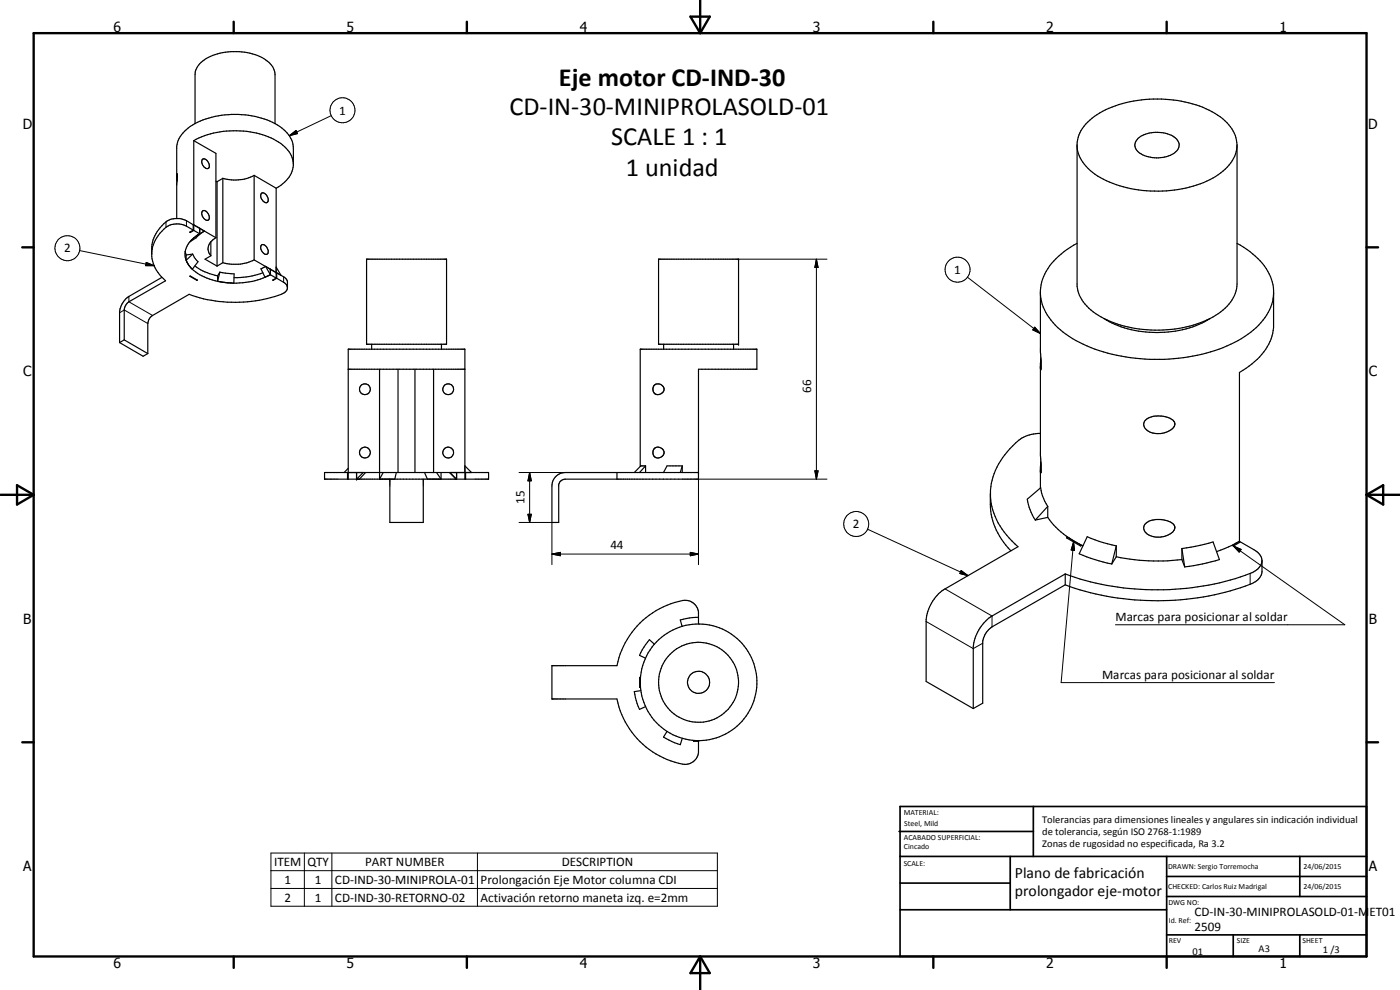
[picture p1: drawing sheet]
<svg xmlns="http://www.w3.org/2000/svg" width="420mm" height="297mm" viewBox="0 0 420 297" stroke-linecap="round" stroke-linejoin="round" font-family="sans-serif">
<g fill="none" stroke="#000" stroke-width=".35">
<path d="M58.5 37.1a9.8 9.8 0 0 0-5.5 6.8l.1 10.5M58.5 37.1a27.5 27.5 0 0 1 24 0M58.5 37.1v-14.7a7 7 0 0 1 5.3-5.8 18.9 18.9 0 0 1 8-1.1 13.2 13.2 0 0 1 10 4.5l.6 1.4 .1 1v14.7M82.5 37.1a9.3 9.3 0 0 1 5.5 7.3v5.3a8.7 8.7 0 0 1-5.1 6.8M53.1 54.4l-.1 11.2M53.2 52.2l-.2 .3M53.2 52.2l-.1 2.2M53.2 52.2h.1M58.2 42.2l6.6 3.8v25.3M58.2 42.2v26.9M58.2 42.2a26.9 26.9 0 0 1 26.1 .9 8.3 8.3 0 0 1 3.7 5.9M60.7 47.9a1.58 1.58 0 0 1 2.1 1.7v.5a.93 .93 0 0 1-.9 .5 .93 .93 0 0 1-.8-.7 1.92 1.92 0 0 1-.4-2z"/>
<path d="M64.8 54.4l.3 .1M65.1 54.5v25.3M66.9 53.5l-1.8 1M66.9 53.5v25.3M76.3 52.6v25.4M76.3 52.6a12.8 12.8 0 0 1-9.4 .9M76.3 52.6l6.6 3.9M78.5 58a1.81 1.81 0 0 1 1.7 .8 1.81 1.81 0 0 1 0 1.9 1.93 1.93 0 0 1-1.7-2.7zM82.9 56.5v26.9M323.2 44a12 12 0 0 0 6.2 8.8 37.5 37.5 0 0 0 35.4 .2 11.8 11.8 0 0 0 6.5-9.6 12.3 12.3 0 0 0-7.5-9.9 37 37 0 0 0-34.6 .9 11.4 11.4 0 0 0-6 8.9v42.6a13.1 13.1 0 0 0 8.2 9.7 38 38 0 0 0 31.7 0M341.5 41.5a9.6 9.6 0 0 1 11.6 .2 2.7 2.7 0 0 1-.9 4.4 9.4 9.4 0 0 1-11.1-1.1 2.54 2.54 0 0 1 .4-3.5zM371.3 43.6v41.6a11.3 11.3 0 0 1-5.7 8.9l-2.5 1.5"/>
<path d="M55.6 75.5l.3 1M55.6 75.5a6 6 0 0 0 2.1 5.3l1.7-2.3-1.6-2.3M55.9 78.1a11.9 11.9 0 0 0 8.7 6.1 24.5 24.5 0 0 0 16.5-1.8M57.1 69.6v.2M57.8 76.2l-1.9 1.9v-1.6M57.8 76.2l-1.9 .3M58 69v-1.6l-2-1.2a6.2 6.2 0 0 0-8.4 2.7 9.8 9.8 0 0 0-2.1 5.1 10.5 10.5 0 0 0 .5 5 12.2 12.2 0 0 0 3.7 5.2l-11 6.4a3.3 3.3 0 0 0-1.4 2.4v9M58 69l-1 .6 .1 .2M58 69a8.3 8.3 0 0 0-3.6-1.7 6 6 0 0 0-6.4 2.7l-1.7 2.7-.8 2.8M58.2 67.5l6.6 3.8M58.2 67.5l-.2 .1M58.2 69.1l-1.1 .7"/>
<path d="M58.2 69.1l1.7 1M58.2 67.5l1.7 1M58.5 79.8a16.1 16.1 0 0 0 6.8 3M59.9 68.5v1.6M59.9 70.1a7.9 7.9 0 0 0-4.3 5.4M59.9 68.5l1.4 .8M60.7 63.4a.95 .95 0 0 1 1.5 .4 1.54 1.54 0 0 1 .1 2.3 2.09 2.09 0 0 1-1.6-2.7zM61.3 69.3l-4.2 3.2 1.2-1.3 1.6-1.1M61.3 69.3l-1.4 .8M63.3 72.6v4.2M63.3 76.8l-1.8 1 3.6 2M64.8 71.3a3.4 3.4 0 0 0-1.5 5.5"/>
<path d="M66.9 78.8l-1.8 1M76.3 78a13.1 13.1 0 0 1-9.4 .8M76.3 78l6.6 3.8M78.4 73.6a1.18 1.18 0 0 1 1.8 .9 1.17 1.17 0 0 1-.2 1.8 2.05 2.05 0 0 1-1.6-2.7zM79.7 79.9l1.4 2.5M79.7 79.9l1.4 .9M79.7 79.9l-1.4 .7 1.2 2.6 1.1-.5M110 77.8h24v25.5h-24zM197.6 77.8h24v25.5h-24zM323.2 73a20.6 20.6 0 0 0-10.6 11.6l-.4 2.5 .1 23.7-.1-.3M371.3 73a19.6 19.6 0 0 1 10.7 12.5l.2 12.8a16.3 16.3 0 0 1-7.3 11.6l-2.9 1.9v50.9M48.6 83.2l-9.9 5.7a6.4 6.4 0 0 0-2.8 4.5v9.4"/>
<path d="M57 82.9l2.2 1.1zM59.1 83.9v.2M65.3 82.8v1.6M66 81.7l4.3 .5-.1 2.8-4.9-.6M66 81.7l-.7 2.7M66 81.7l-.7 1.1M78.9 81.8a22.8 22.8 0 0 1-8.7 1.5M81.1 80.8l1.8 1M81.1 80.8v1.6M81.1 82.4l1.8 1M82 83.9v.2M82.9 83.4l-1 .6 .1 .1"/>
<path d="M82.9 80.1l1.4 2.5-1.4-.8M83 81.9v1.6M83 81.9l-.1 .1M83 83.5l-1 .6M83 83.5l2.4 1.4 .5 .4 .4 .8M83 81.9l2.9 1.8 .4 .8v1.9a2.46 2.46 0 0 1-1.8 1.9 40.8 40.8 0 0 1-27.7 0l-11 6.4a3.2 3.2 0 0 0-1.4 2.4v9M312.2 88a16.2 16.2 0 0 0 7.8 12.3 46.5 46.5 0 0 0 25 7.5 53.2 53.2 0 0 0 25.5-5.1 20.6 20.6 0 0 0 11.4-12.2l.3-2.5M331.3 95.6a32.3 32.3 0 0 0 31.8 0M35.9 102.8l7.1 4.1 1.4-.8M37.3 102l7.1 4.1M37.3 102l-1.4 .8M104.5 110.8h35"/>
<path d="M111.5 103.3v1.5M113.9 110.8v33l1.1-2M119.5 110.8v31M124.5 110.8v31M130.1 110.8v31M132.5 103.3v1.5M199.2 103.3v1.5M220.2 103.3v1.5M312.4 107.6l-.1 34.3M139.5 139.8l2 2M192.1 140v-35.2h35v6h-17.5v33h-39.9a2.09 2.09 0 0 0-2 1.6v11.4h-2.1v-11a4 4 0 0 1 4.1-4h39.9M193.7 139.8h-1.4l-1.9 2"/>
<path d="M193.7 139.8l-1.8 2M193.7 139.8v2M196.5 134.4a1.69 1.69 0 0 1 2.5 .4 1.69 1.69 0 0 1-.6 2.4 1.69 1.69 0 0 1-2.3-.7 1.95 1.95 0 0 1 .4-2.1zM204.8 139.8l-.6 2M204.8 139.8v2M204.8 139.8h-4.6l-1.1 2M312.2 130a10.1 10.1 0 0 0-7.4 2.9 20.6 20.6 0 0 0-7.5 17.1 21.6 21.6 0 0 0 8.2 14l-21.9 12.7a12.3 12.3 0 0 0-5.7 9.2v18.6l14.2 8.1M312.4 138.7l-.2 7.7M343.7 126.2a7.3 7.3 0 0 1 7.1-.8 1.87 1.87 0 0 1 1.6 2.6 6.2 6.2 0 0 1-6.1 2 2.99 2.99 0 0 1-2.9-3.3zM97.4 141.8h49.2v2h-49.2zM104.3 141.8v2M104.5 143.8v-39h35v39"/>
<path d="M104.5 140.5l-1.2 1.3M107 141.8v2l2-2M109.7 141.8l-1.8 2M117 143.8v13h10v-13M118.9 141.8l-.4 2M127.4 141.8l.9 2M131 141.8l1.4 2v-2M134.9 141.8l2 2M135 141.8l2 2v-2M139.7 141.8v2M185.2 141.8v2M297.2 148.2a20.6 20.6 0 0 0 6.2 17.1"/>
<path d="M312.2 141.6l.1 .2M312.3 141.9h.1M314.4 155.2a25.5 25.5 0 0 0 10.6 8.5M314.4 151.9l-3.7 4.1M314.4 155.2l-3.7 .8M314.4 151.9v3.3M314.4 151.9l-1.5-3.1-.6-2.5-4 3.5 .6 2.4 1.8 3.8M343.7 157.2a6.5 6.5 0 0 1 6.9-.9 2.16 2.16 0 0 1 1.9 2.3 4.9 4.9 0 0 1-4.3 2.6 4.3 4.3 0 0 1-4.9-2.5v-.6zM319.7 175.5l-22 12.6a6.3 6.3 0 0 0-2.8 4.5v18.4l-2.8 1.6M319.7 172.2l-22 12.6a12.6 12.6 0 0 0-5.6 9.3v18.5M319.7 172.2v3.3M320.1 161.4l.3-.2 4.2 2.5-.3 .1z"/>
<path d="M320.4 161.2v.3M335 167a58.7 58.7 0 0 0 19.7 .9M335 163.8l-1.3 5.4M335 167l-1.3 2.2M335 163.8v3.2M335 163.8l-5.2-1.4-3.5-1.4-2.4 5.2 3.5 1.3 6.3 1.7M354.7 164.6l4.1-.7 5.3-1.3 1.9 5.3-5.1 1.3-5.4 .9M354.7 164.6l.8 5.5M354.7 164.6v3.3M354.7 167.9l.8 2.2M365.1 165.5l4.8-1.9 2.1-1.2-2.1 1.3 .3 .1 2.1-1.2 4.1 2.4a4.3 4.3 0 0 1 2.3 3.1v3.4a4.3 4.3 0 0 1-3 3.6 81.5 81.5 0 0 1-56 .4M378.7 168.4a4.7 4.7 0 0 1-3 3.4 81.5 81.5 0 0 1-36.8 4.8 76.8 76.8 0 0 1-19.2-4.4"/>
<path d="M196.4 193.3l-1.5-1.4-1.7 2.3-1.3 2.4 1.8 .9M209.6 187.2v-3.6a4 4 0 0 0-4.7-3.4 25 25 0 0 0-19.7 19.5h-19.6v10h19.6a24.8 24.8 0 0 0 20.6 19.7 4.1 4.1 0 0 0 3.8-3.6v-3.4h-1.5v-.2h1.5M209.6 185.2l-2.7 .2-2.7 .6 .5 2M192 203.2h.1v3h-.1zM192.3 207.2l-1.9 .3 .8 3.6 .7 1.8 1.8-.9M200.2 219.5l-1.1 1.6 2.5 1.4 2.6 .9 .6-1.9"/>
<circle cx="109.5" cy="116.8" r="1.61"/>
<circle cx="134.5" cy="116.8" r="1.62"/>
<circle cx="197.6" cy="116.7" r="1.63"/>
<circle cx="109.5" cy="135.8" r="1.62"/>
<circle cx="134.5" cy="135.8" r="1.62"/>
<circle cx="209.6" cy="204.7" r="3.3"/>
<circle cx="209.6" cy="204.7" r="12"/>
<circle cx="209.7" cy="204.7" r="17.5"/>
</g>
<g fill="#000">
<circle cx="221.6" cy="77.8" r=".18"/>
<circle cx="221.6" cy="103.3" r=".18"/>
<circle cx="312.4" cy="110.7" r=".18"/>
<circle cx="107" cy="143.8" r=".18"/>
<circle cx="209.6" cy="141.8" r=".18"/>
<circle cx="209.6" cy="143.8" r=".18"/>
</g>
<g fill="none" stroke="#000" stroke-width=".3">
<path d="M99.4 34.7l-12.6 6M86.8 40.7l2-1.5 .5 .9zM23.9 75.2l22.4 4.5M43.9 78.7l2.4 1h-2.6zM49.8 66.6v1.6M56 66.2v1.7M221.6 77.8h26.6M245 77.8l.5 2.5h-1zM245 77.8v66M35.9 93.9l1.4-.9 7.1 4.1M38.7 88.9v1.7l7.1 4.1M85.1 83.1v1.6"/>
<path d="M290.4 83.2l21.8 16.9M310.5 98.2l1.7 1.9-2.2-1.1zM155.8 156.8h9.8v12.6M155.8 141.8h29.4M158.4 154.3h1.1l-.5 2.5zM159 141.8l.5 2.5h-1.1zM159 141.8v15M209.6 141.8v27.6M209.6 143.8h38.6M244.5 141.3h1l-.5 2.5zM260.4 158.8l30.1 13.9M165.6 166.2l2.6-.5v1.1z"/>
<path d="M165.6 166.2h44M207.2 165.7l2.4 .5-2.4 .6zM283.6 176.7l14.1 8.1v3.3M288.4 171.2l2.1 1.5-2.4-.6zM322.2 162.6l.3 2.5-1-.1zM322.2 162.6l-3.7 42.2h64M370.2 163.8l2.3 1-.6 .9zM370.2 163.8l33.4 23.7h-68.8M375.2 172v3.3M277.9 186.5l14.2 8.1 2.8-1.6M81.3 255.9h134v16h-134zM91.3 255.9v16"/>
<path d="M99.6 255.9v16M143.3 255.9v16M81.3 261.2h134M81.3 266.6h134"/>
<circle cx="102.8" cy="33.1" r="3.7"/>
<circle cx="20.2" cy="74.4" r="3.8"/>
<circle cx="287.4" cy="80.9" r="3.8"/>
<circle cx="257" cy="157.2" r="3.8"/>
</g>
<g fill="none" stroke="#000" stroke-width=".71">
<path d="M10.1 9.9h400v277.1h-400zM70.1 6.5v3.4M140.1 6.5v3.4M207.2 5h5.8l-2.9 4.9zM210.1 0v9.9M280.1 6.5v3.4M350.1 6.5v3.4M6.7 74.2h3.4M410.1 74.2h3.5M.1 148.5h10M5.1 145.6l5 2.9-5 2.9zM410.1 148.5h10"/>
<path d="M410.1 148.5l5-2.9v5.8zM6.7 222.7h3.4M410.1 222.7h3.5M70.1 287v3.4M140.1 287v3.4M210.1 287v10M210.1 287l2.9 5h-5.8zM280.1 287v3.4M350.1 287v3.4"/>
</g>
<g fill="none" stroke="#000" stroke-width=".51">
<path d="M269.8 249.5h40.3M270.1 242h140v45h-140zM270.1 257h140M303.2 257v16M310.1 242v15M350.1 257v30M390.1 257v12M270.1 265h33.1M270.1 273h80M350.1 269h60M350.1 263h60M350.1 280.5h60"/>
<path d="M370.1 280.5v6.5M390.1 280.5v6.5"/>
</g>
<path d="M86.8 40.7l2-1.5 .5 .9zM43.9 78.7l2.4 1h-2.6zM245 77.8l.5 2.5h-1zM310.5 98.2l1.7 1.9-2.2-1.1zM158.4 154.3h1.1l-.5 2.5zM159 141.8l.5 2.5h-1.1zM244.5 141.3h1l-.5 2.5zM165.6 166.2l2.6-.5v1.1zM207.2 165.7l2.4 .5-2.4 .6zM288.4 171.2l2.1 1.5-2.4-.6zM322.2 162.6l.3 2.5-1-.1zM370.2 163.8l2.3 1-.6 .9z" fill="#000"/>
<g font-size="7.9">
<text x="167.8" y="25.7">Eje motor CD-IND-30</text>
<text x="152.9" y="34.6">CD-IN-30-MINIPROLASOLD-01</text>
<text x="183.4" y="43.6">SCALE 1 : 1</text>
<text x="187.8" y="52.7">1 unidad</text>
</g>
<g font-size="4.7">
<text x="304.6" y="263.5">Plano de fabricación</text>
<text x="304.6" y="268.9">prolongador eje-motor</text>
</g>
<g font-size="4.2">
<text x="34" y="9.6">6</text>
<text x="104" y="9.6">5</text>
<text x="174" y="9.6">4</text>
<text x="244" y="9.6">3</text>
<text x="314" y="9.6">2</text>
<text x="384" y="9.6">1</text>
<text x="6.8" y="38.7">D</text>
<text x="410.6" y="38.7">D</text>
<text x="7" y="112.9">C</text>
<text x="410.8" y="112.9">C</text>
<text x="7" y="187.1">B</text>
<text x="410.8" y="187.1">B</text>
<text x="7" y="261.4">A</text>
<text x="410.8" y="261.4">A</text>
<text x="34" y="290.4">6</text>
<text x="104" y="290.4">5</text>
<text x="174" y="290.4">4</text>
<text x="244" y="290.4">3</text>
<text x="314" y="290.4">2</text>
<text x="384" y="290.4">1</text>
</g>
<g font-size="3.9">
<text x="101.8" y="34.4">1</text>
<text x="19.3" y="75.7">2</text>
<text x="286.4" y="82.2">1</text>
<text x="243.4" y="117.8" transform="rotate(-90 243.4 117.8)">66</text>
<text x="157.4" y="151.3" transform="rotate(-90 157.4 151.3)">15</text>
<text x="256" y="158.5">2</text>
<text x="183.2" y="164.7">44</text>
<text x="334.8" y="186.4">Marcas para posicionar al soldar</text>
<text x="330.8" y="203.8">Marcas para posicionar al soldar</text>
<text x="82.2" y="259.8">ITEM</text>
<text x="92.3" y="259.9">QTY</text>
<text x="109.5" y="259.8">PART NUMBER</text>
<text x="168.6" y="259.9">DESCRIPTION</text>
<text x="85.3" y="265.2">1</text>
<text x="94.5" y="265.2">1</text>
<text x="100.5" y="265.2">CD-IND-30-MINIPROLA-01</text>
<text x="144.2" y="265.3">Prolongación Eje Motor columna CDI</text>
<text x="85.3" y="270.5">2</text>
<text x="94.5" y="270.5">1</text>
<text x="100.5" y="270.5">CD-IND-30-RETORNO-02</text>
<text x="144.2" y="270.6">Activación retorno maneta izq. e=2mm</text>
<text x="358.5" y="275">CD-IN-30-MINIPROLASOLD-01-MET01</text>
<text x="358.5" y="279.4">2509</text>
</g>
<g font-size="3.1">
<text x="312.7" y="246.8">Tolerancias para dimensiones lineales y angulares sin indicación individual</text>
<text x="312.7" y="250.4">de tolerancia, según ISO 2768-1:1989</text>
<text x="312.7" y="254">Zonas de rugosidad no especificada, Ra 3.2</text>
<text x="357.9" y="286.4">01</text>
<text x="377.7" y="285.6">A3</text>
<text x="397" y="285.9">1 /3</text>
</g>
<g font-size="2.4">
<text x="271.2" y="244.4">MATERIAL:</text>
<text x="271.3" y="252">ACABADO SUPERFICIAL:</text>
<text x="271.4" y="247.9">Steel, Mild</text>
<text x="271.3" y="254.6">Cincado</text>
<text x="271.2" y="259.7">SCALE:</text>
<text x="350.6" y="260.8">DRAWN: Sergio Torremocha</text>
<text x="391.2" y="260.6">24/06/2015</text>
<text x="350.6" y="266.9">CHECKED: Carlos Ruiz Madrigal</text>
<text x="391.2" y="266.7">24/06/2015</text>
<text x="350.6" y="271.4">DWG NO:</text>
<text x="350.8" y="276.9">Id. Ref:</text>
<text x="350.8" y="282.8">REV</text>
<text x="371.2" y="282.9">SIZE</text>
<text x="390.9" y="282.9">SHEET</text>
</g>
</svg>
